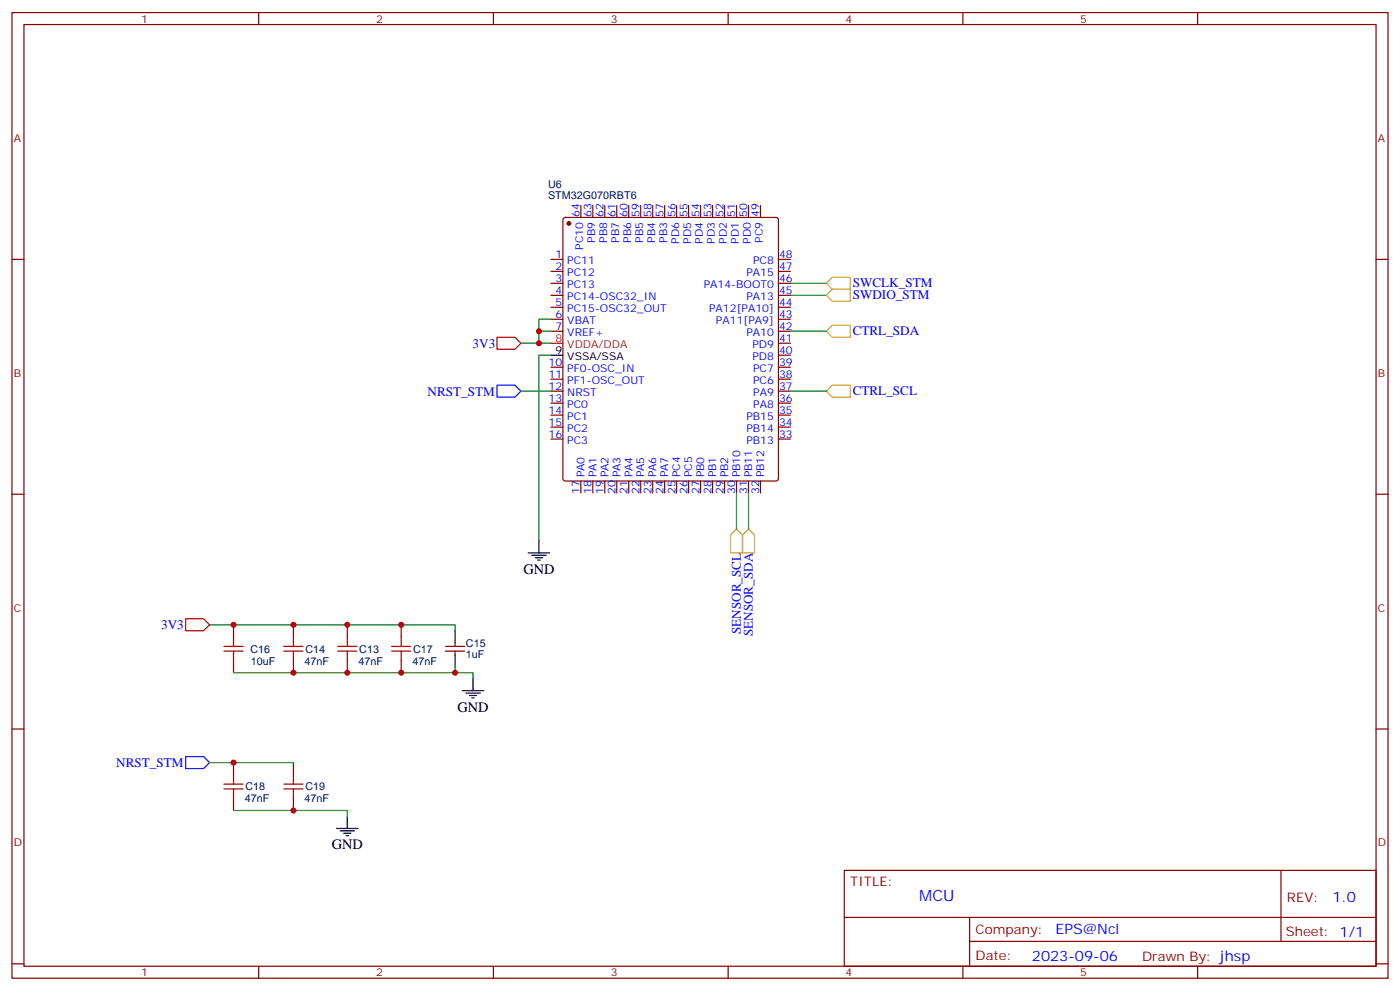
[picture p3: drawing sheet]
<svg xmlns="http://www.w3.org/2000/svg" width="412mm" height="292mm" viewBox="0 0 412 292" stroke-linecap="round" stroke-linejoin="round" font-family="sans-serif">
<g fill="none" stroke="#870000" stroke-width=".35">
<path d="M3.5 3.7h405.4v284.3h-405.4zM7.1 7.2h398.2v277.3h-398.2zM76.2 3.7v3.5M145.3 3.7v3.5M214.5 3.7v3.5M283.6 3.7v3.5M352.8 3.7v3.5M3.5 76.4h3.6M162.3 76.4h3.5M162.3 79.9h3.5M166 64.2l.5-.2h62.1l.5 .2 .2 .5v76.2l-.2 .5-.5 .2h-62.1l-.5-.2-.2-.5v-76.2zM171.1 60.5v3.5"/>
<path d="M174.6 60.5v3.5M178.2 60.5v3.5M181.7 60.5v3.5M185.2 60.5v3.5M188.7 60.5v3.5M192.3 60.5v3.5M195.8 60.5v3.5M199.3 60.5v3.5M202.8 60.5v3.5M206.4 60.5v3.5M209.9 60.5v3.5M213.4 60.5v3.5"/>
<path d="M217 60.5v3.5M220.5 60.5v3.5M224 60.5v3.5M229.3 76.4h3.5M229.3 79.9h3.5M405.3 76.4h3.6M162.3 83.4h3.5M162.3 87h3.5M162.3 90.5h3.5M162.3 94h3.5M162.3 97.5h3.5M229.3 83.4h3.5"/>
<path d="M229.3 87h3.5M229.3 90.5h3.5M229.3 94h3.5M229.3 97.5h3.5M162.3 108.1h3.5M162.3 111.7h3.5M162.3 115.2h3.5M162.3 118.7h3.5M229.3 108.1h3.5M229.3 111.7h3.5M229.3 115.2h3.5M229.3 118.7h3.5"/>
<path d="M229.3 104.6h3.5M229.3 101.1h3.5M162.3 122.2h3.5M162.3 125.8h3.5M162.3 129.3h3.5M229.3 122.2h3.5M229.3 125.8h3.5M229.3 129.3h3.5M3.5 145.5h3.6M171.1 141.6v3.6M174.6 141.6v3.6M178.2 141.6v3.6"/>
<path d="M181.7 141.6v3.6M185.2 141.6v3.6M188.7 141.6v3.6M192.3 141.6v3.6M195.8 141.6v3.6M199.3 141.6v3.6M202.8 141.6v3.6M206.4 141.6v3.6M209.9 141.6v3.6M213.4 141.6v3.6M217 141.6v3.6M220.5 141.6v3.6"/>
<path d="M224 141.6v3.6M405.3 145.5h3.6M68.8 184v3.5M68.8 194.6v3.5M86.4 184v3.5M86.4 194.6v3.5M102.3 184v3.5M102.3 194.6v3.5M118.2 184v3.5M118.2 194.6v3.5M131.2 191.7h5.7M131.2 190.3h5.7"/>
<path d="M134.1 189.3v1M134.1 191.7v1.1M3.5 214.7h3.6M405.3 214.7h3.6M68.8 224.5v3.6M68.8 235.1v3.6M86.4 224.5v3.6M86.4 235.1v3.6M248.7 256.3h156.6v28.2h-156.6zM377.3 256.3v20.9M248.7 270.1h156.5M285.6 277.2h119.6"/>
<path d="M285.6 270.1v14.2M3.5 283.8h3.6M76.2 284.5v3.5M145.3 284.5v3.5M214.5 284.5v3.5M283.6 284.5v3.5M352.8 284.5v3.5M405.3 283.8h3.6"/>
</g>
<path d="M146.4 99.3h5.3l1.8 1.8-1.8 1.7h-5.3zM162.3 101.1h3.5M54.7 182.2h5.3l1.7 1.8-1.7 1.7h-5.3z" fill="none" stroke="#f00" stroke-width=".35"/>
<path d="M243.4 83.4l1.8-1.7h5.3v3.5h-5.3zM243.4 87l1.8-1.8h5.3v3.5h-5.3zM243.4 97.5l1.8-1.7h5.3v3.5h-5.3zM245.2 113.4h5.3v3.5h-5.3l-1.8-1.7zM217 155.8l1.7 1.7v5.3h-3.5v-5.3zM220.5 155.8l1.7 1.7v5.3h-3.5v-5.3z" fill="none" stroke="#c90" stroke-width=".35"/>
<g fill="none" stroke="#008700" stroke-width=".35">
<path d="M158.7 97.5h3.6M162.3 94h-3.6v7.1M232.8 83.4h10.6M232.8 87h10.6M232.8 97.5h10.6M153.5 101.1h8.8M153.5 115.2h8.8M162.3 104.6h-3.6v54.7M232.8 115.2h10.6M217 145.2v10.6M220.5 145.2v10.6M61.7 184h72.4v1.7"/>
<path d="M68.8 198.1h70.5v1.7M134.1 196.3v1.8M61.7 224.5h24.7M68.8 238.7h33.5v1.7"/>
</g>
<path d="M146.4 113.4h5.3l1.8 1.8-1.8 1.7h-5.3zM54.7 222.8h5.3l1.7 1.7-1.7 1.8h-5.3z" fill="none" stroke="#00f" stroke-width=".35"/>
<circle cx="167.6" cy="65.8" r=".53" fill="#870000" stroke="#870000" stroke-width=".35"/>
<g fill="none" stroke="#000" stroke-width=".35">
<path d="M162.3 104.6h3.5M158.7 159.3v3.5M155.6 162.8h6.3M156.6 163.5h4.3M157.7 164.2h2.1M158.4 164.9h.7M134.1 185.7v3.6M134.1 192.8v3.5M139.3 199.8v3.6M136.2 203.4h6.3M137.2 204.1h4.3M138.3 204.8h2.1"/>
<path d="M139 205.5h.7M99.1 243.9h6.4M100.2 244.7h4.2M101.2 245.4h2.2M102 246.1h.7M102.3 240.4v3.5"/>
</g>
<g fill="none" stroke="#a10000" stroke-width=".35">
<path d="M66 190.3h5.6M66 191.7h5.6M68.8 187.5v2.8M68.8 191.7v2.9M83.6 190.3h5.7M83.6 191.7h5.7M86.4 187.5v2.8M86.4 191.7v2.9M99.5 190.3h5.6M99.5 191.7h5.6M102.3 187.5v2.8M102.3 191.7v2.9"/>
<path d="M115.4 190.3h5.6M115.4 191.7h5.6M118.2 187.5v2.8M118.2 191.7v2.9M66 230.9h5.6M66 232.3h5.6M68.8 228.1v2.8M68.8 232.3v2.8M83.6 230.9h5.7M83.6 232.3h5.7M86.4 228.1v2.8M86.4 232.3v2.8"/>
</g>
<g fill="#c00">
<circle cx="158.8" cy="101.1" r=".88"/>
<circle cx="158.8" cy="97.5" r=".88"/>
<circle cx="86.4" cy="184" r=".88"/>
<circle cx="68.8" cy="184" r=".88"/>
<circle cx="86.4" cy="238.7" r=".88"/>
<circle cx="68.8" cy="224.5" r=".88"/>
<circle cx="102.3" cy="184" r=".88"/>
<circle cx="118.2" cy="184" r=".88"/>
<circle cx="86.4" cy="198.1" r=".88"/>
<circle cx="102.3" cy="198.1" r=".88"/>
<circle cx="118.2" cy="198.1" r=".88"/>
<circle cx="134.1" cy="198.1" r=".88"/>
</g>
<text font-size="4.6" fill="#00f" x="270.8" y="265.3">MCU</text>
<g font-size="4.2">
<text x="154.2" y="169">GND</text>
<text x="134.8" y="209.5">GND</text>
<text x="97.7" y="250.1">GND</text>
</g>
<g font-size="4.2" fill="#00f">
<text x="392.5" y="265.6">1.0</text>
<text x="310.9" y="275.1">EPS@Ncl</text>
<text x="304" y="282.9">2023-09-06</text>
</g>
<g font-size="3.9" fill="#00f">
<text x="251.2" y="84.6">SWCLK_STM</text>
<text x="251.2" y="88.1">SWDIO_STM</text>
<text x="251.2" y="98.7">CTRL_SDA</text>
<text x="139.2" y="102.4">3V3</text>
<text x="125.9" y="116.5">NRST_STM</text>
<text x="251.2" y="116.4">CTRL_SCL</text>
<text x="47.5" y="185.3">3V3</text>
<text x="218.2" y="186.7" transform="rotate(-90 218.2 186.7)">SENSOR_SCL</text>
<text x="221.8" y="187.3" transform="rotate(-90 221.8 187.3)">SENSOR_SDA</text>
<text x="34.2" y="225.8">NRST_STM</text>
</g>
<g font-size="3.9" fill="#800">
<text x="250.5" y="260.9">TITLE:</text>
<text x="379.1" y="265.6">REV:</text>
<text x="287.4" y="275.1">Company:</text>
<text x="378.7" y="275.7">Sheet: 1/1</text>
<text x="287.4" y="282.8">Date:</text>
<text x="336.4" y="282.8">Drawn By: jhsp</text>
</g>
<g font-size="3.2" fill="#800">
<text x="41.6" y="6.7">1</text>
<text x="110.8" y="6.7">2</text>
<text x="179.9" y="6.7">3</text>
<text x="249.1" y="6.7">4</text>
<text x="318.2" y="6.7">5</text>
<text x="4.1" y="41.8">A</text>
<text x="405.9" y="41.8">A</text>
<text x="4.1" y="110.9">B</text>
<text x="405.9" y="110.9">B</text>
<text x="4.1" y="180.1">C</text>
<text x="405.9" y="180.1">C</text>
<text x="4.1" y="249.2">D</text>
<text x="405.9" y="249.2">D</text>
<text x="41.6" y="287.5">1</text>
<text x="110.8" y="287.5">2</text>
<text x="179.9" y="287.5">3</text>
<text x="249.1" y="287.5">4</text>
<text x="318.2" y="287.5">5</text>
</g>
<g font-size="3.2" fill="#000080">
<text x="161.4" y="58.6">STM32G070RBT6</text>
<text x="161.4" y="55.4">U6</text>
<text x="137.2" y="190.4">C15</text>
<text x="73.7" y="192.2">C16</text>
<text x="73.9" y="195.7">10uF</text>
<text x="89.7" y="195.7">47nF</text>
<text x="90" y="192.1">C14</text>
<text x="105.6" y="195.7">47nF</text>
<text x="105.8" y="192.1">C13</text>
<text x="121.5" y="195.7">47nF</text>
<text x="121.7" y="192.1">C17</text>
<text x="137.2" y="193.6">1uF</text>
<text x="72.3" y="232.7">C18</text>
<text x="90" y="232.7">C19</text>
<text x="72.1" y="236.2">47nF</text>
<text x="89.7" y="236.2">47nF</text>
</g>
<g font-size="3.2" fill="#00f">
<text x="170.7" y="63.9" transform="rotate(-90 170.7 63.9)">64</text>
<text x="174.3" y="63.9" transform="rotate(-90 174.3 63.9)">63</text>
<text x="177.8" y="63.9" transform="rotate(-90 177.8 63.9)">62</text>
<text x="181.3" y="63.9" transform="rotate(-90 181.3 63.9)">61</text>
<text x="184.9" y="63.9" transform="rotate(-90 184.9 63.9)">60</text>
<text x="188.4" y="63.9" transform="rotate(-90 188.4 63.9)">59</text>
<text x="191.9" y="63.9" transform="rotate(-90 191.9 63.9)">58</text>
<text x="195.4" y="63.9" transform="rotate(-90 195.4 63.9)">57</text>
<text x="199" y="63.9" transform="rotate(-90 199 63.9)">56</text>
<text x="202.5" y="63.9" transform="rotate(-90 202.5 63.9)">55</text>
<text x="206" y="63.9" transform="rotate(-90 206 63.9)">54</text>
<text x="209.5" y="63.9" transform="rotate(-90 209.5 63.9)">53</text>
<text x="213.1" y="63.9" transform="rotate(-90 213.1 63.9)">52</text>
<text x="216.6" y="63.9" transform="rotate(-90 216.6 63.9)">51</text>
<text x="220.1" y="63.9" transform="rotate(-90 220.1 63.9)">50</text>
<text x="223.7" y="63.9" transform="rotate(-90 223.7 63.9)">49</text>
<text x="175.3" y="71.4" transform="rotate(-90 175.3 71.4)">PB9</text>
<text x="178.9" y="71.4" transform="rotate(-90 178.9 71.4)">PB8</text>
<text x="182.4" y="71.4" transform="rotate(-90 182.4 71.4)">PB7</text>
<text x="185.9" y="71.4" transform="rotate(-90 185.9 71.4)">PB6</text>
<text x="189.4" y="71.4" transform="rotate(-90 189.4 71.4)">PB5</text>
<text x="193" y="71.4" transform="rotate(-90 193 71.4)">PB4</text>
<text x="196.5" y="71.4" transform="rotate(-90 196.5 71.4)">PB3</text>
<text x="200" y="71.7" transform="rotate(-90 200 71.7)">PD6</text>
<text x="203.6" y="71.7" transform="rotate(-90 203.6 71.7)">PD5</text>
<text x="207.1" y="71.7" transform="rotate(-90 207.1 71.7)">PD4</text>
<text x="210.6" y="71.7" transform="rotate(-90 210.6 71.7)">PD3</text>
<text x="214.1" y="71.7" transform="rotate(-90 214.1 71.7)">PD2</text>
<text x="217.7" y="71.7" transform="rotate(-90 217.7 71.7)">PD1</text>
<text x="221.2" y="71.7" transform="rotate(-90 221.2 71.7)">PD0</text>
<text x="224.7" y="71.5" transform="rotate(-90 224.7 71.5)">PC9</text>
<text x="163.6" y="76">1</text>
<text x="167.1" y="77.8">PC11</text>
<text x="171.8" y="73.5" transform="rotate(-90 171.8 73.5)">PC10</text>
<text x="221.9" y="77.8">PC8</text>
<text x="229.5" y="76">48</text>
<text x="163.6" y="79.6">2</text>
<text x="163.6" y="83.1">3</text>
<text x="167.1" y="81.3">PC12</text>
<text x="219.9" y="81.3">PA15</text>
<text x="229.5" y="83.1">46</text>
<text x="229.5" y="79.6">47</text>
<text x="163.6" y="86.6">4</text>
<text x="167.1" y="84.8">PC13</text>
<text x="167.1" y="88.4">PC14-OSC32_IN</text>
<text x="207.3" y="84.8">PA14-BOOT0</text>
<text x="219.9" y="88.4">PA13</text>
<text x="229.5" y="86.6">45</text>
<text x="163.6" y="90.1">5</text>
<text x="163.6" y="93.7">6</text>
<text x="167.1" y="91.9">PC15-OSC32_OUT</text>
<text x="167.1" y="95.4">VBAT</text>
<text x="208.9" y="91.9">PA12[PA10]</text>
<text x="210.9" y="95.4">PA11[PA9]</text>
<text x="229.5" y="93.7">43</text>
<text x="229.5" y="90.1">44</text>
<text x="163.6" y="97.2">7</text>
<text x="167.1" y="99">VREF+</text>
<text x="219.9" y="99">PA10</text>
<text x="229.5" y="100.7">41</text>
<text x="229.5" y="97.2">42</text>
<text x="161.6" y="107.8">10</text>
<text x="221.6" y="106">PD8</text>
<text x="221.6" y="102.5">PD9</text>
<text x="229.5" y="107.8">39</text>
<text x="229.5" y="104.2">40</text>
<text x="161.6" y="111.3">11</text>
<text x="167.1" y="109.5">PF0-OSC_IN</text>
<text x="167.1" y="113.1">PF1-OSC_OUT</text>
<text x="221.9" y="113.1">PC6</text>
<text x="221.9" y="109.5">PC7</text>
<text x="229.5" y="111.3">38</text>
<text x="161.6" y="114.8">12</text>
<text x="161.6" y="118.4">13</text>
<text x="167.1" y="116.6">NRST</text>
<text x="221.9" y="116.6">PA9</text>
<text x="229.5" y="118.4">36</text>
<text x="229.5" y="114.8">37</text>
<text x="161.6" y="121.9">14</text>
<text x="161.6" y="125.4">15</text>
<text x="167.1" y="120.1">PC0</text>
<text x="167.1" y="123.6">PC1</text>
<text x="219.9" y="123.6">PB15</text>
<text x="221.9" y="120.1">PA8</text>
<text x="229.5" y="125.4">34</text>
<text x="229.5" y="121.9">35</text>
<text x="161.6" y="128.9">16</text>
<text x="167.1" y="127.2">PC2</text>
<text x="167.1" y="130.7">PC3</text>
<text x="219.9" y="130.7">PB13</text>
<text x="219.9" y="127.2">PB14</text>
<text x="229.5" y="128.9">33</text>
<text x="172.2" y="140.6" transform="rotate(-90 172.2 140.6)">PA0</text>
<text x="175.7" y="140.6" transform="rotate(-90 175.7 140.6)">PA1</text>
<text x="179.2" y="140.6" transform="rotate(-90 179.2 140.6)">PA2</text>
<text x="182.7" y="140.6" transform="rotate(-90 182.7 140.6)">PA3</text>
<text x="186.3" y="140.6" transform="rotate(-90 186.3 140.6)">PA4</text>
<text x="189.8" y="140.6" transform="rotate(-90 189.8 140.6)">PA5</text>
<text x="193.3" y="140.6" transform="rotate(-90 193.3 140.6)">PA6</text>
<text x="196.8" y="140.6" transform="rotate(-90 196.8 140.6)">PA7</text>
<text x="200.4" y="140.6" transform="rotate(-90 200.4 140.6)">PC4</text>
<text x="203.9" y="140.6" transform="rotate(-90 203.9 140.6)">PC5</text>
<text x="207.4" y="140.6" transform="rotate(-90 207.4 140.6)">PB0</text>
<text x="211" y="140.6" transform="rotate(-90 211 140.6)">PB1</text>
<text x="214.5" y="140.6" transform="rotate(-90 214.5 140.6)">PB2</text>
<text x="218" y="140.6" transform="rotate(-90 218 140.6)">PB10</text>
<text x="221.5" y="140.6" transform="rotate(-90 221.5 140.6)">PB11</text>
<text x="225.1" y="140.6" transform="rotate(-90 225.1 140.6)">PB12</text>
<text x="170.7" y="145.5" transform="rotate(-90 170.7 145.5)">17</text>
<text x="174.3" y="145.5" transform="rotate(-90 174.3 145.5)">18</text>
<text x="177.8" y="145.5" transform="rotate(-90 177.8 145.5)">19</text>
<text x="181.3" y="145.5" transform="rotate(-90 181.3 145.5)">20</text>
<text x="184.9" y="145.5" transform="rotate(-90 184.9 145.5)">21</text>
<text x="188.4" y="145.5" transform="rotate(-90 188.4 145.5)">22</text>
<text x="191.9" y="145.5" transform="rotate(-90 191.9 145.5)">23</text>
<text x="195.4" y="145.5" transform="rotate(-90 195.4 145.5)">24</text>
<text x="199" y="145.5" transform="rotate(-90 199 145.5)">25</text>
<text x="202.5" y="145.5" transform="rotate(-90 202.5 145.5)">26</text>
<text x="206" y="145.5" transform="rotate(-90 206 145.5)">27</text>
<text x="209.5" y="145.5" transform="rotate(-90 209.5 145.5)">28</text>
<text x="213.1" y="145.5" transform="rotate(-90 213.1 145.5)">29</text>
<text x="216.6" y="145.5" transform="rotate(-90 216.6 145.5)">30</text>
<text x="220.1" y="145.5" transform="rotate(-90 220.1 145.5)">31</text>
<text x="223.7" y="145.5" transform="rotate(-90 223.7 145.5)">32</text>
</g>
<g font-size="3.2" fill="#f00">
<text x="163.6" y="100.7">8</text>
<text x="167.1" y="102.5">VDDA/DDA</text>
</g>
<g font-size="3.2">
<text x="163.6" y="104.2">9</text>
<text x="167.1" y="106">VSSA/SSA</text>
</g>
</svg>
